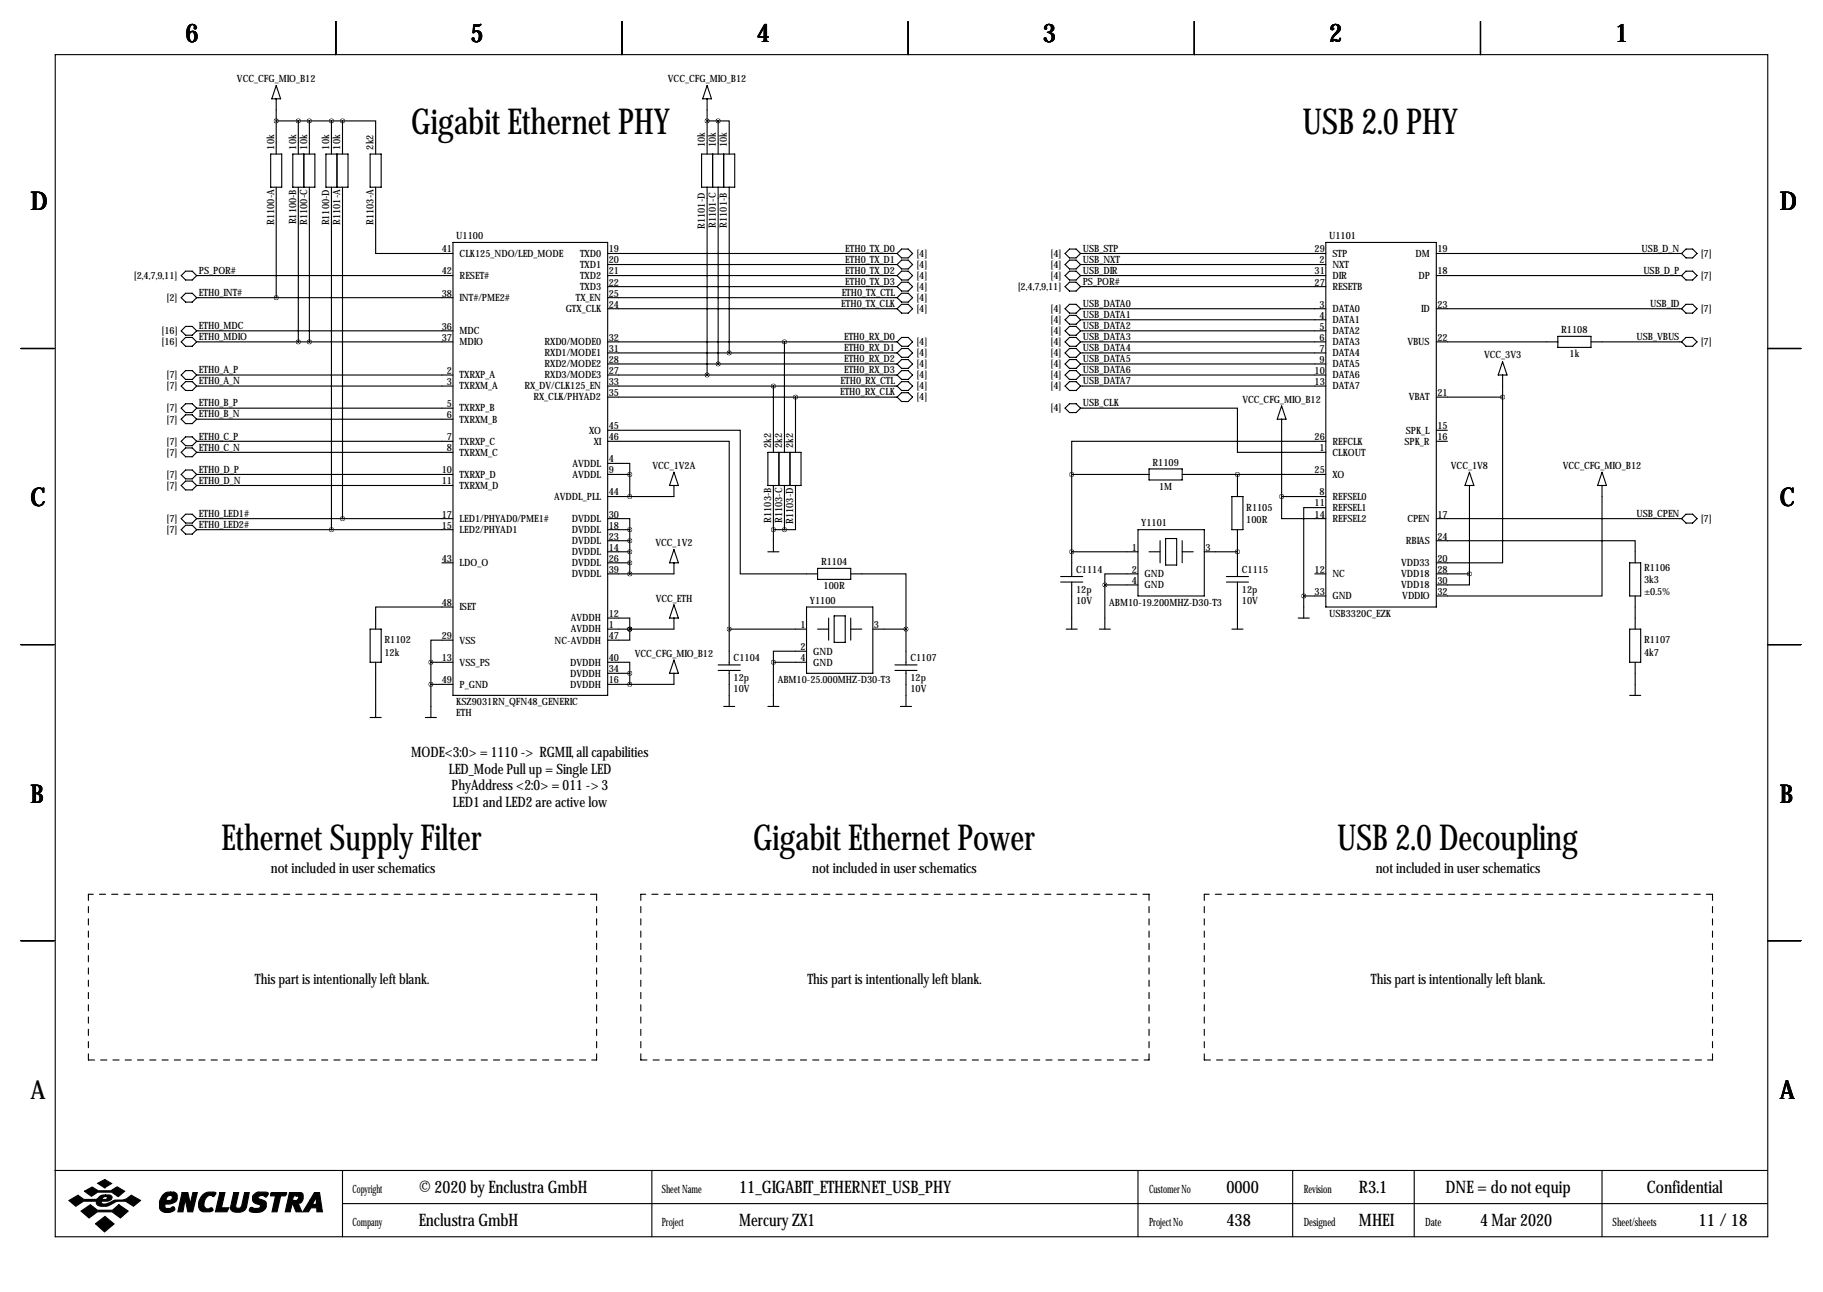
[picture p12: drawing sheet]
<svg xmlns="http://www.w3.org/2000/svg" width="419mm" height="297mm" viewBox="0 0 419 297" stroke-linecap="round" stroke-linejoin="round" font-family="sans-serif">
<g fill="none" stroke="#000" stroke-width=".25">
<path d="M12.7 12.6h393.7v271.7h-393.7zM63.5 19.7l1 3h-2zM77.2 4.9v7.7M143 4.9v7.7M162.6 19.7l1 3h-2.1zM208.8 4.9v7.7M274.6 4.9v7.7M340.4 4.9v7.7M62.2 35.4h2.6v7.6h-2.6zM63.5 22.7v12.7M63.5 27.8h15.2M67.3 35.4h5.1v7.6h-5.1z"/>
<path d="M68.6 27.8v7.6M69.8 35.4v7.6M71.1 27.8v7.6M74.9 35.4h5.1v7.6h-5.1zM76.2 27.8v7.6M77.5 35.4v7.6M78.7 27.8h7.7v7.6M78.7 27.8v7.6M85.1 35.4h2.5v7.6h-2.5zM161.3 35.4h7.6v7.6h-7.6zM162.6 22.7v12.7M162.6 27.8h2.5"/>
<path d="M163.8 35.4v7.6M165.1 27.8h2.5v7.6M165.1 27.8v7.6M166.4 35.4v7.6M63.5 43v25.4M68.6 43v35.6M71.1 43v35.6M76.2 43v78.8M78.7 43v76.2M86.4 43v15.3h17.7M104.1 55.7h35.6v104.2h-35.6zM139.7 58.3h66.5"/>
<path d="M162.6 43v43.2M165.1 43v40.7M167.6 43v38.1M207.3 57.3h1.5l1 1-1 1h-1.5l-1.1-1zM207.3 59.8h1.5l1 1-1 1h-1.5l-1.1-1zM244.9 58.3l1-1h1.5l1 1-1 1h-1.5zM248.4 58.3h56.4M304.8 55.7h25.4v83.9h-25.4zM330.2 58.3h56.4M386.6 58.3l1-1h1.5l1 1-1 1h-1.5zM42.7 62.3h1.5l1 1.1-1 1h-1.5l-1-1zM42.7 75h1.5l1 1.1-1 1h-1.5l-1-1z"/>
<path d="M42.7 77.6h1.5l1 1-1 1h-1.5l-1-1zM42.7 67.4h1.5l1 1-1 1.1h-1.5l-1-1.1zM45.2 63.4h58.9M45.2 68.4h58.9M45.2 76.1h58.9M45.2 78.6h58.9M139.7 63.4h66.5M139.7 68.4h66.5M139.7 78.6h66.5M139.7 60.8h66.5M139.7 65.9h66.5M139.7 71h66.5"/>
<path d="M180.3 78.6v25.4M206.2 63.4l1.1-1.1h1.5l1 1.1-1 1h-1.5zM206.2 78.6l1.1-1h1.5l1 1-1 1h-1.5zM207.3 64.9h1.5l1 1-1 1h-1.5l-1.1-1zM207.3 67.4h1.5l1 1-1 1.1h-1.5l-1.1-1.1zM207.3 70h1.5l1 1-1 1h-1.5l-1.1-1zM244.9 63.4l1-1.1h1.5l1 1.1-1 1h-1.5zM244.9 76.1l1-1.1h1.5l1 1.1-1 1h-1.5zM244.9 78.6l1-1h1.5l1 1-1 1h-1.5zM244.9 60.8l1-1h1.5l1 1-1 1h-1.5zM244.9 65.9l1-1h1.5l1 1-1 1h-1.5zM244.9 71l1-1h1.5l1 1-1 1h-1.5z"/>
<path d="M244.9 73.5l1-1h1.5l1 1-1 1h-1.5zM248.4 63.4h56.4M248.4 76.1h56.4M248.4 78.6h56.4M248.4 60.8h56.4M248.4 65.9h56.4M248.4 71h56.4M248.4 73.5h56.4M330.2 63.4h56.4M330.2 78.6h27.9M330.2 71h56.4M358.1 77.3h7.7v2.6h-7.7z"/>
<path d="M365.8 78.6h20.8M386.6 63.4l1-1.1h1.5l1 1.1-1 1h-1.5zM386.6 78.6l1-1h1.5l1 1-1 1h-1.5zM386.6 71l1-1h1.5l1 1-1 1h-1.5zM4.8 80.1h7.6M42.7 85.2h1.5l1 1-1 1h-1.5l-1-1zM42.7 87.7h1.5l1 1.1-1 1h-1.5l-1-1zM42.7 92.8h1.5l1 1-1 1.1h-1.5l-1-1.1zM42.7 95.4h1.5l1 1-1 1h-1.5l-1-1zM45.2 86.2h58.9M45.2 88.8h58.9M45.2 93.8h58.9"/>
<path d="M45.2 96.4h58.9M139.7 98.9h30.5v33h17.8M139.7 86.2h66.5M139.7 88.8h66.5M139.7 81.1h66.5M139.7 83.7h66.5M139.7 91.3h66.5M177.8 88.8v15.2M182.9 91.3v12.7M206.2 81.1l1.1-1h1.5l1 1-1 1.1h-1.5zM206.2 86.2l1.1-1h1.5l1 1-1 1h-1.5zM206.2 88.8l1.1-1.1h1.5l1 1.1-1 1h-1.5z"/>
<path d="M207.3 82.7h1.5l1 1-1 1h-1.5l-1.1-1zM207.3 90.3h1.5l1 1-1 1h-1.5l-1.1-1zM244.9 81.1l1-1h1.5l1 1-1 1.1h-1.5zM244.9 86.2l1-1h1.5l1 1-1 1h-1.5zM244.9 88.8l1-1.1h1.5l1 1.1-1 1h-1.5zM244.9 93.8l1-1h1.5l1 1-1 1.1h-1.5zM244.9 83.7l1-1h1.5l1 1-1 1h-1.5zM248.4 93.8h36.1v10.2h20.3M248.4 86.2h56.4M248.4 88.8h56.4M248.4 81.1h56.4M248.4 83.7h56.4"/>
<path d="M294.6 93.3l1.1 3.1h-2.1zM294.6 96.4v17.8M330.2 91.3h15.2M330.2 98.9h2.5M345.4 91.3v38.1h-15.2M345.4 83.2l1.1 3h-2.1zM345.4 86.2v5.1M406.4 80.1h7.6M42.7 100.4h1.5l1 1.1-1 1h-1.5l-1-1zM42.7 103h1.5l1 1-1 1h-1.5l-1-1zM42.7 108.1h1.5l1 1-1 1h-1.5l-1-1zM42.7 110.6h1.5l1 1-1 1h-1.5l-1-1z"/>
<path d="M42.7 118.2h1.5l1 1-1 1.1h-1.5l-1-1.1zM45.2 101.5h58.9M45.2 104h58.9M45.2 109.1h58.9M45.2 111.6h58.9M45.2 119.2h58.9M139.7 101.5h27.9v43.1M139.7 119.2h5.1v2.6M139.7 106.5h5.1v2.6M139.7 109.1h5.1M144.8 109.1v5.1M154.9 108.6l1.1 3h-2.1z"/>
<path d="M154.9 111.6v2.6h-15.2M176.5 104h7.6v7.6h-7.6zM177.8 111.6v15.3M179.1 104v7.6M180.3 111.6v10.2M181.6 104v7.6M182.9 111.6v10.2h-2.6M246.4 109.1h17.8M246.4 109.1v23.4M264.2 107.8h7.6v2.5h-7.6zM271.8 109.1h33M283.2 114.2h2.6v7.6h-2.6z"/>
<path d="M284.5 109.1v5.1M294.6 114.2v5h10.2M294.6 114.2h10.2M304.8 116.7h-5.1v20.3M304.8 101.5h-58.4v7.6M330.2 101.5h2.5M330.2 119.2h56.4M337.8 108.6l1 3h-2zM337.8 111.6v20.3M368.3 111.6v25.4h-38.1M368.3 108.6l1 3h-2zM386.6 119.2l1-1h1.5l1 1-1 1.1h-1.5z"/>
<path d="M42.7 120.8h1.5l1 1-1 1h-1.5l-1-1zM45.2 121.8h58.9M101.6 129.4h2.5M104.1 139.6h-17.7v5M139.7 121.8h5.1M139.7 129.4h5.1M139.7 124.3h5.1M139.7 126.9h5.1M144.8 121.8v10.1M154.9 126.4l1.1 3h-2.1zM154.9 129.4v2.5h-15.2M154.9 139.1l1.1 3h-2.1z"/>
<path d="M176.5 126.9h2.6M177.8 121.8h2.5M185.4 139.6h15.3v15.2h-15.3zM188 130.7h7.6v2.5h-7.6zM195.6 131.9h12.7v12.7M243.8 132.5h5.1M243.8 133.8h5.1M246.4 126.9h15.2M246.4 133.8v10.8M254 134.5h7.6M254 134.5v10.1M261.6 131.9h-7.6v2.6"/>
<path d="M261.6 121.8h15.3v15.2h-15.3zM264.2 126.9h2.5M266.7 124.3v5.1M268 123.8h2.5v6.1h-2.5zM271.8 126.9h2.5M271.8 124.3v5.1M276.9 126.9h7.6M281.9 132.5h5.1M281.9 133.8h5.1M284.5 121.8v10.7M284.5 133.8v10.8M299.7 137h5.1"/>
<path d="M299.7 137v5.1M302.3 131.9h2.5M330.2 124.3h45.7v5.1M330.2 131.9h7.6M337.8 131.9v2.6h-7.6M374.6 129.4h2.6v7.6h-2.6zM375.9 137v7.6M4.8 148.2h7.6M85.1 144.6h2.5v7.7h-2.5zM86.4 152.3v12.7M99.1 152.3h5M99.1 157.3h5"/>
<path d="M99.1 152.3v12.7M104.1 147.2h-5v5.1M139.7 152.3h5.1v2.5M139.7 142.1h5.1v2.5M139.7 154.8h5.1M144.8 144.6h.1M144.8 144.6v2.6h-5.1M144.8 154.8v2.5M154.9 154.8v2.5h-15.2M154.9 142.1v2.5h-15.2M154.9 151.8l1.1 3h-2.1zM165.1 152.9h5.1"/>
<path d="M165.1 154.1h5.1M167.6 144.6h17.8M167.6 144.6v8.3M167.6 154.1v8.3M177.8 152.3h7.6M177.8 152.3v10.1M185.4 149.7h-7.6v2.6M188 144.6h2.5M190.5 142.1v5.1M191.8 141.6h2.5v6.1h-2.5zM195.6 144.6h2.5M195.6 142.1v5.1"/>
<path d="M200.7 144.6h7.6M205.7 152.9h5.1M205.7 154.1h5.1M208.3 144.6v8.3M208.3 154.1v8.3M245.1 144.6h2.5M252.7 144.6h2.6M283.2 144.6h2.6M298.4 142.1h2.6M374.6 159.9h2.6M374.6 144.6h2.6v7.7h-2.6zM375.9 152.3v7.6"/>
<path d="M406.4 148.2h7.6M85.1 165h2.5M97.8 165h2.5M166.4 162.4h2.5M176.5 162.4h2.6M207 162.4h2.5M4.8 216.3h7.6M406.4 216.3h7.6M12.6 269.1h393.7M78.7 269.1v15.2M78.7 276.7h327.6M149.9 269.1v15.2"/>
<path d="M261.6 269.1v15.2M297.2 269.1v15.2M325.1 269.1v15.2M368.3 269.1v15.2"/>
</g>
<g fill="#000" stroke="#000" stroke-width=".25">
<path d="M15.8 276l2.1-1.2 1.4 1h2.8l.3-.2a1.77 1.77 0 0 1 1.9-.9v.4l-.6 .2-.2 .5h.9l.3-.6-.4-.1v-.4h.9a.59 .59 0 0 1 .6 .7l-.2 .4-.8 .4h-1.4l-.1 .1 .1 .4a3.2 3.2 0 0 0 2.7-.7l.3-.1a4 4 0 0 0 3.8-1.1l2.1 1.2-1.6 1.3a4 4 0 0 0-5.5-.2 2.66 2.66 0 0 1-2.9-.2l-.1-.7h-3l-1.8 1.1zM19.4 273.9l1.8-1 1.4 .9h2.9l1.4-.9 1.8 1-1.5 1.2-1.5-1h-3.2l-1.5 .9zM22.5 272l1.6-.8 1.6 .9-1.6 1zM18.6 278.4l2.2-1.4 1.6 1.2h3.5l1.4-1.2 2.2 1.4-1.8 1.6-1.9-1.4h-3.4l-1.9 1.4zM37.4 274.7a1.75 1.75 0 0 1 1.8-.6v.7a.82 .82 0 0 0-.8 1.2h.6a.6 .6 0 0 0 .6-.5 .6 .6 0 0 0-.4-.7v-.7h.8l.5 .3a1.61 1.61 0 0 1 0 1.7 1.61 1.61 0 0 1-1.5 .7h-1v.9l.2 .1h.9l.7-.4 .4 .4a1.06 1.06 0 0 1-1.3 1 1.82 1.82 0 0 1-2.2-1.1 3.5 3.5 0 0 1 .7-3zM41.9 274.2h1.3l.5 2.6 .6-2.6h1.1l-1.1 4.4h-1.1l-.6-2.9-.5 2.9h-1.2zM46.7 274.6a2.78 2.78 0 0 1 2.9-.4l-.4 .9a1.32 1.32 0 0 0-2.1 .8l-.2 .8a.98 .98 0 0 0 1.1 1.2 .55 .55 0 0 1 .6-.2 .55 .55 0 0 1 .4 .6l-.7 .3-1.8-.1a1.79 1.79 0 0 1-.8-2.3zM50.5 274.2h1.2l-.8 3.5h1.7l-.4 .9h-2.7zM53.7 274.2h1.2l-.7 3.1a.73 .73 0 0 0 .7 .5 .73 .73 0 0 0 .7-.6l.6-3h1.1l-.7 3.4a2.28 2.28 0 0 1-3.6 .4v-.4zM58.3 274.7l.8-.6h2.1l.5 .2v.2l-.6 .7a.96 .96 0 0 0-1-.4 .96 .96 0 0 0-.8 .6l1.7 .8a1.71 1.71 0 0 1-.1 1.8 1.71 1.71 0 0 1-1.7 .8l-1.4-.2a.51 .51 0 0 1-.4-.7 .51 .51 0 0 1 .8-.2l1 .1a.52 .52 0 0 0 .6-.2 .52 .52 0 0 0-.2-.7 1.39 1.39 0 0 1-1.4-.6 1.39 1.39 0 0 1 .1-1.6zM62.2 274.4l.2-.2h3.5l-.1 .4-.3 .3h-1l-.8 3.7h-1.2l.8-3.7h-1.1zM66.5 274.2h1.7v.7h-.7l-.2 1.1h.9l.3-.3a.44 .44 0 0 0 .1-.5 .44 .44 0 0 0-.4-.3v-.7h1l.3 .2 .2 .3v.9a1.03 1.03 0 0 1-1.2 1l.9 2h-1.3l-.8-1.8h-.1l-.5 1.8h-1.1z"/>
<path d="M72.3 274.2h1.2l.6 4.4h-1.3v-.9h-1.3l-.6 .9h-1.3l1.7-2.7h1l-.4 .8 .2 .2h.4l.2-.2v-1.5l-.4 .7h-1zM21.9 281.3l2.2-1.6 2.1 1.7-2.2 1.8z"/>
</g>
<path d="M20.3 205.6v38.1M137.2 205.6h-116.9M147.3 205.6v38.1M264.2 205.6h-116.9M276.9 205.6v38.1M393.7 205.6h-116.8M20.3 243.7h116.9M137.2 243.7v-38.1M147.3 243.7h116.9M264.2 243.7v-38.1M276.9 243.7h116.8M393.7 243.7v-38.1" fill="none" stroke="#000" stroke-width=".25" stroke-dasharray="1.4 1.4"/>
<path d="M99 152.3a.05 .05 0 0 0 .1 0 .05 .05 0 0 0-.1 0zM99 157.3a.05 .05 0 0 0 .1 0 .05 .05 0 0 0-.1 0zM144.7 129.4a.05 .05 0 0 0 .1 0 .05 .05 0 0 0-.1 0zM144.7 126.9a.05 .05 0 0 0 .1 0 .05 .05 0 0 0-.1 0zM144.7 124.3a.05 .05 0 0 0 .1 0 .05 .05 0 0 0-.1 0zM144.7 121.8a.05 .05 0 0 0 .1 0 .05 .05 0 0 0-.1 0zM144.7 144.6a.05 .05 0 0 0 .1 0 .05 .05 0 0 0-.1 0zM144.7 109.1a.05 .05 0 0 0 .1 0 .05 .05 0 0 0-.1 0zM144.7 154.8a.05 .05 0 0 0 .1 0 .05 .05 0 0 0-.1 0zM144.7 131.9a.05 .05 0 0 0 .1 0 .05 .05 0 0 0-.1 0zM144.7 114.2a.05 .05 0 0 0 .1 0 .05 .05 0 0 0-.1 0zM144.7 157.3a.05 .05 0 0 0 .1 0 .05 .05 0 0 0-.1 0zM144.7 144.6a.05 .05 0 0 0 .1 0 .05 .05 0 0 0-.1 0zM180.3 121.8a.05 .05 0 0 0 .1 0 .05 .05 0 0 0-.1 0zM78.7 119.2a.05 .05 0 0 0 .1 0 .05 .05 0 0 0-.1 0zM78.7 27.8a.05 .05 0 0 0 .1 0 .05 .05 0 0 0-.1 0zM162.5 27.8a.05 .05 0 0 0 .1 0 .05 .05 0 0 0-.1 0zM68.5 78.6a.05 .05 0 0 0 .1 0 .05 .05 0 0 0-.1 0zM71.1 78.6a.05 .05 0 0 0 .1 0 .05 .05 0 0 0-.1 0zM71.1 27.8a.05 .05 0 0 0 .1 0 .05 .05 0 0 0-.1 0zM68.5 27.8a.05 .05 0 0 0 .1 0 .05 .05 0 0 0-.1 0zM167.6 144.6a.05 .05 0 0 0 .1 0 .05 .05 0 0 0-.1 0zM208.2 144.6a.05 .05 0 0 0 .1 0 .05 .05 0 0 0-.1 0zM180.3 78.6a.05 .05 0 0 0 .1 0 .05 .05 0 0 0-.1 0zM182.8 91.3a.05 .05 0 0 0 .1 0 .05 .05 0 0 0-.1 0zM162.5 86.2a.05 .05 0 0 0 .1 0 .05 .05 0 0 0-.1 0zM167.6 81.1a.05 .05 0 0 0 .1 0 .05 .05 0 0 0-.1 0zM284.4 126.9a.05 .05 0 0 0 .1 0 .05 .05 0 0 0-.1 0zM246.3 126.9a.05 .05 0 0 0 .1 0 .05 .05 0 0 0-.1 0zM299.7 137a.05 .05 0 0 0 .1 0 .05 .05 0 0 0-.1 0zM337.8 131.9a.05 .05 0 0 0 .1 0 .05 .05 0 0 0-.1 0zM246.3 109.1a.05 .05 0 0 0 .1 0 .05 .05 0 0 0-.1 0zM294.6 114.2a.05 .05 0 0 0 .1 0 .05 .05 0 0 0-.1 0zM284.4 109.1a.05 .05 0 0 0 .1 0 .05 .05 0 0 0-.1 0zM345.4 91.3a.05 .05 0 0 0 .1 0 .05 .05 0 0 0-.1 0z" fill="#000" stroke="#000" stroke-width="1"/>
<g font-size="8.2">
<text x="94.5" y="30.7">Gigabit Ethernet PHY</text>
<text x="299.4" y="30.7">USB 2.0 PHY</text>
<text x="50.9" y="195.3">Ethernet Supply Filter</text>
<text x="173.1" y="195.3">Gigabit Ethernet Power</text>
<text x="307.4" y="195.3">USB 2.0 Decoupling</text>
</g>
<g font-size="5.9">
<text x="42.7" y="9.8">6</text>
<text x="108.2" y="9.8">5</text>
<text x="174" y="9.8">4</text>
<text x="239.8" y="9.8">3</text>
<text x="305.6" y="9.8">2</text>
<text x="371.3" y="9.8">1</text>
<text x="7" y="48.4">D</text>
<text x="409.2" y="48.4">D</text>
<text x="7" y="116.4">C</text>
<text x="409.2" y="116.4">C</text>
<text x="7" y="184.5">B</text>
<text x="409.2" y="184.5">B</text>
<text x="7" y="252.6">A</text>
<text x="409.2" y="252.6">A</text>
</g>
<g font-size="4">
<text x="96.3" y="274.2">© 2020 by Enclustra GmbH</text>
<text x="169.9" y="274.2">11_GIGABIT_ETHERNET_USB_PHY</text>
<text x="281.9" y="274.2">0000</text>
<text x="312.4" y="274.2">R3.1</text>
<text x="332.3" y="274.2">DNE = do not equip</text>
<text x="378.6" y="274.2">Confidential</text>
<text x="96.3" y="281.8">Enclustra GmbH</text>
<text x="169.9" y="281.8">Mercury ZX1</text>
<text x="281.9" y="281.8">438</text>
<text x="312.4" y="281.8">MHEI</text>
<text x="340.3" y="281.8">4 Mar 2020</text>
<text x="390.5" y="281.8">11 / 18</text>
</g>
<g font-size="3.3">
<text x="94.5" y="174.1">MODE&lt;3:0&gt; = 1110 -&gt; RGMII, all capabilities</text>
<text x="103.2" y="177.9">LED_Mode Pull up = Single LED</text>
<text x="103.8" y="181.7">PhyAddress &lt;2:0&gt; = 011 -&gt; 3</text>
<text x="104.1" y="185.5">LED1 and LED2 are active low</text>
<text x="62.3" y="200.7">not included in user schematics</text>
<text x="186.7" y="200.7">not included in user schematics</text>
<text x="316.3" y="200.7">not included in user schematics</text>
<text x="58.6" y="226.2">This part is intentionally left blank.</text>
<text x="185.6" y="226.2">This part is intentionally left blank.</text>
<text x="315.2" y="226.2">This part is intentionally left blank.</text>
</g>
<g font-size="2.6">
<text x="81" y="274.2">Copyright</text>
<text x="152.1" y="274.2">Sheet Name</text>
<text x="264.2" y="274.2">Customer No</text>
<text x="299.7" y="274.2">Revision</text>
<text x="81" y="281.8">Company</text>
<text x="152.1" y="281.8">Project</text>
<text x="264.2" y="281.8">Project No</text>
<text x="299.7" y="281.8">Designed</text>
<text x="327.7" y="281.8">Date</text>
<text x="370.7" y="281.8">Sheet/sheets</text>
</g>
<g font-size="2.3">
<text x="54.5" y="18.9">VCC_CFG_MIO_B12</text>
<text x="153.5" y="18.9">VCC_CFG_MIO_B12</text>
<text x="63" y="34.4" transform="rotate(-90 63 34.4)">10k</text>
<text x="68.1" y="34.4" transform="rotate(-90 68.1 34.4)">10k</text>
<text x="70.6" y="34.4" transform="rotate(-90 70.6 34.4)">10k</text>
<text x="75.7" y="34.4" transform="rotate(-90 75.7 34.4)">10k</text>
<text x="78.2" y="34.4" transform="rotate(-90 78.2 34.4)">10k</text>
<text x="85.9" y="34.4" transform="rotate(-90 85.9 34.4)">2k2</text>
<text x="162.1" y="33.9" transform="rotate(-90 162.1 33.9)">10k</text>
<text x="164.6" y="33.9" transform="rotate(-90 164.6 33.9)">10k</text>
<text x="167.1" y="33.9" transform="rotate(-90 167.1 33.9)">10k</text>
<text x="63" y="51.7" transform="rotate(-90 63 51.7)">R1100-A</text>
<text x="68.1" y="51.6" transform="rotate(-90 68.1 51.6)">R1100-B</text>
<text x="70.6" y="51.7" transform="rotate(-90 70.6 51.7)">R1100-C</text>
<text x="75.7" y="51.8" transform="rotate(-90 75.7 51.8)">R1100-D</text>
<text x="78.2" y="51.7" transform="rotate(-90 78.2 51.7)">R1101-A</text>
<text x="85.9" y="51.7" transform="rotate(-90 85.9 51.7)">R1103-A</text>
<text x="162.1" y="52.6" transform="rotate(-90 162.1 52.6)">R1101-D</text>
<text x="164.6" y="52.4" transform="rotate(-90 164.6 52.4)">R1101-C</text>
<text x="167.1" y="52.3" transform="rotate(-90 167.1 52.3)">R1101-B</text>
<text x="101.5" y="58">41</text>
<text x="104.9" y="55">U1100</text>
<text x="105.7" y="59">CLK125_NDO/LED_MODE</text>
<text x="133.3" y="59">TXD0</text>
<text x="140" y="58">19</text>
<text x="194.3" y="57.9">ETH0_TX_D0</text>
<text x="210.7" y="59">[4]</text>
<text x="241.5" y="59">[4]</text>
<text x="248.9" y="57.9">USB_STP</text>
<text x="302.2" y="58">29</text>
<text x="305.6" y="55">U1101</text>
<text x="306.3" y="59">STP</text>
<text x="325.4" y="59">DM</text>
<text x="330.5" y="58">19</text>
<text x="377.4" y="57.9">USB_D_N</text>
<text x="391" y="59">[7]</text>
<text x="30.8" y="64.1">[2,4,7,9,11]</text>
<text x="45.7" y="63">PS_POR#</text>
<text x="101.5" y="63.1">42</text>
<text x="105.7" y="64.1">RESET#</text>
<text x="133.3" y="61.6">TXD1</text>
<text x="133.3" y="64.1">TXD2</text>
<text x="140" y="60.6">20</text>
<text x="140" y="63.1">21</text>
<text x="140" y="65.6">22</text>
<text x="194.3" y="60.4">ETH0_TX_D1</text>
<text x="194.3" y="63">ETH0_TX_D2</text>
<text x="194.3" y="65.5">ETH0_TX_D3</text>
<text x="210.7" y="61.6">[4]</text>
<text x="210.7" y="64.1">[4]</text>
<text x="241.5" y="61.6">[4]</text>
<text x="241.5" y="64.1">[4]</text>
<text x="248.9" y="60.4">USB_NXT</text>
<text x="248.9" y="63">USB_DIR</text>
<text x="248.9" y="65.5">PS_POR#</text>
<text x="302.2" y="65.6">27</text>
<text x="302.2" y="63.1">31</text>
<text x="303.4" y="60.6">2</text>
<text x="306.3" y="61.6">NXT</text>
<text x="306.3" y="64.1">DIR</text>
<text x="326.1" y="64.1">DP</text>
<text x="330.5" y="63.1">18</text>
<text x="377.8" y="63">USB_D_P</text>
<text x="391" y="64.1">[7]</text>
<text x="38.3" y="69.2">[2]</text>
<text x="45.7" y="68">ETH0_INT#</text>
<text x="101.5" y="68.2">38</text>
<text x="105.7" y="69.2">INT#/PME2#</text>
<text x="130" y="71.7">GTX_CLK</text>
<text x="132.4" y="69.2">TX_EN</text>
<text x="133.3" y="66.7">TXD3</text>
<text x="140" y="68.2">25</text>
<text x="140" y="70.7">24</text>
<text x="193.4" y="70.6">ETH0_TX_CLK</text>
<text x="193.5" y="68">ETH0_TX_CTL</text>
<text x="210.7" y="66.7">[4]</text>
<text x="210.7" y="69.2">[4]</text>
<text x="210.7" y="71.7">[4]</text>
<text x="234" y="66.7">[2,4,7,9,11]</text>
<text x="241.5" y="71.7">[4]</text>
<text x="248.9" y="70.6">USB_DATA0</text>
<text x="303.4" y="70.7">3</text>
<text x="306.3" y="71.7">DATA0</text>
<text x="306.3" y="66.7">RESETB</text>
<text x="326.7" y="71.7">ID</text>
<text x="330.5" y="70.7">23</text>
<text x="379.4" y="70.6">USB_ID</text>
<text x="391" y="71.7">[7]</text>
<text x="37.1" y="76.8">[16]</text>
<text x="45.7" y="75.7">ETH0_MDC</text>
<text x="101.5" y="75.8">36</text>
<text x="105.7" y="76.8">MDC</text>
<text x="241.5" y="74.3">[4]</text>
<text x="241.5" y="76.8">[4]</text>
<text x="248.9" y="73.1">USB_DATA1</text>
<text x="248.9" y="75.7">USB_DATA2</text>
<text x="303.4" y="73.3">4</text>
<text x="303.4" y="75.8">5</text>
<text x="306.3" y="74.3">DATA1</text>
<text x="306.3" y="76.8">DATA2</text>
<text x="358.9" y="76.6">R1108</text>
<text x="37.1" y="79.4">[16]</text>
<text x="45.7" y="78.2">ETH0_MDIO</text>
<text x="101.5" y="78.3">37</text>
<text x="105.7" y="79.4">MDIO</text>
<text x="125.2" y="79.4">RXD0/MODE0</text>
<text x="125.2" y="81.9">RXD1/MODE1</text>
<text x="140" y="78.3">32</text>
<text x="140" y="80.9">31</text>
<text x="140" y="83.4">28</text>
<text x="194.1" y="78.2">ETH0_RX_D0</text>
<text x="194.1" y="80.7">ETH0_RX_D1</text>
<text x="194.1" y="83.3">ETH0_RX_D2</text>
<text x="210.7" y="79.4">[4]</text>
<text x="210.7" y="81.9">[4]</text>
<text x="241.5" y="79.4">[4]</text>
<text x="241.5" y="81.9">[4]</text>
<text x="248.9" y="78.2">USB_DATA3</text>
<text x="248.9" y="80.7">USB_DATA4</text>
<text x="248.9" y="83.3">USB_DATA5</text>
<text x="303.4" y="78.3">6</text>
<text x="303.4" y="80.9">7</text>
<text x="303.4" y="83.4">9</text>
<text x="306.3" y="79.4">DATA3</text>
<text x="306.3" y="81.9">DATA4</text>
<text x="323.5" y="79.4">VBUS</text>
<text x="330.5" y="78.3">22</text>
<text x="341.2" y="82.4">VCC_3V3</text>
<text x="360.8" y="82.2">1k</text>
<text x="376.2" y="78.2">USB_VBUS</text>
<text x="391" y="79.4">[7]</text>
<text x="38.3" y="87">[7]</text>
<text x="38.3" y="89.5">[7]</text>
<text x="45.7" y="85.8">ETH0_A_P</text>
<text x="45.7" y="88.4">ETH0_A_N</text>
<text x="102.7" y="86">2</text>
<text x="102.7" y="88.5">3</text>
<text x="105.7" y="87">TXRXP_A</text>
<text x="105.7" y="89.5">TXRXM_A</text>
<text x="120.5" y="89.5">RX_DV/CLK125_EN</text>
<text x="125.2" y="84.4">RXD2/MODE2</text>
<text x="125.2" y="87">RXD3/MODE3</text>
<text x="140" y="86">27</text>
<text x="140" y="88.5">33</text>
<text x="193.2" y="88.4">ETH0_RX_CTL</text>
<text x="194.1" y="85.8">ETH0_RX_D3</text>
<text x="210.7" y="84.4">[4]</text>
<text x="210.7" y="87">[4]</text>
<text x="210.7" y="89.5">[4]</text>
<text x="241.5" y="84.4">[4]</text>
<text x="241.5" y="87">[4]</text>
<text x="241.5" y="89.5">[4]</text>
<text x="248.9" y="85.8">USB_DATA6</text>
<text x="248.9" y="88.4">USB_DATA7</text>
<text x="302.2" y="86">10</text>
<text x="302.2" y="88.5">13</text>
<text x="306.3" y="84.4">DATA5</text>
<text x="306.3" y="87">DATA6</text>
<text x="306.3" y="89.5">DATA7</text>
<text x="38.3" y="94.6">[7]</text>
<text x="45.7" y="93.4">ETH0_B_P</text>
<text x="45.7" y="96">ETH0_B_N</text>
<text x="102.7" y="93.6">5</text>
<text x="105.7" y="94.6">TXRXP_B</text>
<text x="122.6" y="92.1">RX_CLK/PHYAD2</text>
<text x="140" y="91">35</text>
<text x="193.1" y="90.9">ETH0_RX_CLK</text>
<text x="210.7" y="92.1">[4]</text>
<text x="241.5" y="94.6">[4]</text>
<text x="248.9" y="93.4">USB_CLK</text>
<text x="285.6" y="92.6">VCC_CFG_MIO_B12</text>
<text x="323.8" y="92.1">VBAT</text>
<text x="330.5" y="91">21</text>
<text x="38.3" y="97.1">[7]</text>
<text x="45.7" y="101.1">ETH0_C_P</text>
<text x="102.7" y="96.1">6</text>
<text x="102.7" y="101.2">7</text>
<text x="105.7" y="97.1">TXRXM_B</text>
<text x="135.4" y="99.7">XO</text>
<text x="140" y="98.7">45</text>
<text x="140" y="101.2">46</text>
<text x="302.2" y="101.2">26</text>
<text x="323.2" y="99.7">SPK_L</text>
<text x="330.5" y="98.7">15</text>
<text x="330.5" y="101.2">16</text>
<text x="38.3" y="102.2">[7]</text>
<text x="38.3" y="104.8">[7]</text>
<text x="45.7" y="103.6">ETH0_C_N</text>
<text x="102.7" y="103.7">8</text>
<text x="105.7" y="102.2">TXRXP_C</text>
<text x="105.7" y="104.8">TXRXM_C</text>
<text x="131.6" y="107.3">AVDDL</text>
<text x="136.5" y="102.2">XI</text>
<text x="140" y="106.3">4</text>
<text x="150" y="107.8">VCC_1V2A</text>
<text x="177.3" y="103" transform="rotate(-90 177.3 103)">2k2</text>
<text x="179.8" y="103" transform="rotate(-90 179.8 103)">2k2</text>
<text x="182.4" y="103" transform="rotate(-90 182.4 103)">2k2</text>
<text x="264.9" y="107">R1109</text>
<text x="303.4" y="103.7">1</text>
<text x="306.3" y="104.8">CLKOUT</text>
<text x="306.3" y="102.2">REFCLK</text>
<text x="322.9" y="102.2">SPK_R</text>
<text x="333.6" y="107.8">VCC_1V8</text>
<text x="359.3" y="107.8">VCC_CFG_MIO_B12</text>
<text x="38.3" y="109.8">[7]</text>
<text x="38.3" y="112.4">[7]</text>
<text x="45.7" y="108.7">ETH0_D_P</text>
<text x="45.7" y="111.2">ETH0_D_N</text>
<text x="101.5" y="108.8">10</text>
<text x="101.5" y="111.4">11</text>
<text x="105.7" y="109.8">TXRXP_D</text>
<text x="105.7" y="112.4">TXRXM_D</text>
<text x="131.6" y="109.8">AVDDL</text>
<text x="140" y="108.8">9</text>
<text x="140" y="113.9">44</text>
<text x="266.5" y="112.6">1M</text>
<text x="302.2" y="108.8">25</text>
<text x="303.4" y="113.9">8</text>
<text x="306.3" y="109.8">XO</text>
<text x="45.7" y="118.8">ETH0_LED1#</text>
<text x="101.5" y="119">17</text>
<text x="127.4" y="114.9">AVDDL_PLL</text>
<text x="140" y="119">30</text>
<text x="286.5" y="117.5">R1105</text>
<text x="302.2" y="116.4">11</text>
<text x="302.2" y="119">14</text>
<text x="306.3" y="114.9">REFSEL0</text>
<text x="306.3" y="117.5">REFSEL1</text>
<text x="330.5" y="119">17</text>
<text x="376.2" y="118.8">USB_CPEN</text>
<text x="38.3" y="120">[7]</text>
<text x="38.3" y="122.5">[7]</text>
<text x="45.7" y="121.4">ETH0_LED2#</text>
<text x="101.5" y="121.5">15</text>
<text x="105.7" y="120">LED1/PHYAD0/PME1#</text>
<text x="105.7" y="122.5">LED2/PHYAD1</text>
<text x="131.5" y="120">DVDDL</text>
<text x="131.5" y="122.5">DVDDL</text>
<text x="131.5" y="125.1">DVDDL</text>
<text x="140" y="121.5">18</text>
<text x="140" y="124.1">23</text>
<text x="150.7" y="125.6">VCC_1V2</text>
<text x="177.3" y="120.2" transform="rotate(-90 177.3 120.2)">R1103-B</text>
<text x="179.8" y="120.3" transform="rotate(-90 179.8 120.3)">R1103-C</text>
<text x="182.4" y="120.4" transform="rotate(-90 182.4 120.4)">R1103-D</text>
<text x="262.4" y="121">Y1101</text>
<text x="286.5" y="120.3">100R</text>
<text x="306.3" y="120">REFSEL2</text>
<text x="323.2" y="125.1">RBIAS</text>
<text x="323.5" y="120">CPEN</text>
<text x="330.5" y="124.1">24</text>
<text x="391" y="120">[7]</text>
<text x="101.5" y="129.1">43</text>
<text x="105.7" y="130.2">LDO_O</text>
<text x="131.5" y="127.6">DVDDL</text>
<text x="131.5" y="130.2">DVDDL</text>
<text x="140" y="126.6">14</text>
<text x="140" y="129.1">26</text>
<text x="140" y="131.7">39</text>
<text x="188.7" y="129.9">R1104</text>
<text x="247.4" y="131.7">C1114</text>
<text x="260.2" y="126.6">1</text>
<text x="260.2" y="131.7">2</text>
<text x="277.1" y="126.6">3</text>
<text x="285.5" y="131.7">C1115</text>
<text x="302.2" y="131.7">12</text>
<text x="322.1" y="130.2">VDD33</text>
<text x="330.5" y="129.1">20</text>
<text x="330.5" y="131.7">28</text>
<text x="378" y="131.2">R1106</text>
<text x="131.5" y="132.7">DVDDL</text>
<text x="189.3" y="135.5">100R</text>
<text x="247.4" y="136.3">12p</text>
<text x="260.2" y="134.2">4</text>
<text x="263.1" y="132.7">GND</text>
<text x="263.1" y="135.2">GND</text>
<text x="285.5" y="136.3">12p</text>
<text x="302.2" y="136.8">33</text>
<text x="306.3" y="132.7">NC</text>
<text x="306.3" y="137.8">GND</text>
<text x="322.1" y="132.7">VDD18</text>
<text x="322.1" y="135.2">VDD18</text>
<text x="322.4" y="137.8">VDDIO</text>
<text x="330.5" y="134.2">30</text>
<text x="330.5" y="136.8">32</text>
<text x="378" y="134">3k3</text>
<text x="378" y="136.8">±0.5%</text>
<text x="101.5" y="139.3">48</text>
<text x="105.7" y="140.3">ISET</text>
<text x="131.2" y="142.9">AVDDH</text>
<text x="140" y="141.8">12</text>
<text x="150.7" y="138.3">VCC_ETH</text>
<text x="186.2" y="138.8">Y1100</text>
<text x="247.4" y="138.8">10V</text>
<text x="255" y="139.3">ABM10-19.200MHZ-D30-T3</text>
<text x="285.5" y="138.8">10V</text>
<text x="305.6" y="141.9">USB3320C_EZK</text>
<text x="88.4" y="147.9">R1102</text>
<text x="101.5" y="146.9">29</text>
<text x="105.7" y="147.9">VSS</text>
<text x="127.5" y="147.9">NC-AVDDH</text>
<text x="131.2" y="145.4">AVDDH</text>
<text x="140" y="144.4">1</text>
<text x="140" y="146.9">47</text>
<text x="184" y="144.4">1</text>
<text x="184" y="149.5">2</text>
<text x="200.9" y="144.4">3</text>
<text x="378" y="147.9">R1107</text>
<text x="88.4" y="150.7">12k</text>
<text x="101.5" y="152">13</text>
<text x="105.7" y="153">VSS_PS</text>
<text x="131.1" y="153">DVDDH</text>
<text x="131.1" y="155.6">DVDDH</text>
<text x="140" y="152">40</text>
<text x="140" y="154.5">34</text>
<text x="145.9" y="151">VCC_CFG_MIO_B12</text>
<text x="168.7" y="152">C1104</text>
<text x="184" y="152">4</text>
<text x="186.9" y="150.5">GND</text>
<text x="186.9" y="153">GND</text>
<text x="209.3" y="152">C1107</text>
<text x="378" y="150.7">4k7</text>
<text x="101.5" y="157.1">49</text>
<text x="105.7" y="158.1">P_GND</text>
<text x="131.1" y="158.1">DVDDH</text>
<text x="140" y="157.1">16</text>
<text x="168.7" y="156.6">12p</text>
<text x="168.7" y="159.1">10V</text>
<text x="178.8" y="157.1">ABM10-25.000MHZ-D30-T3</text>
<text x="209.3" y="156.6">12p</text>
<text x="209.3" y="159.1">10V</text>
<text x="104.9" y="162.2">KSZ9031RN_QFN48_GENERIC</text>
<text x="104.9" y="164.7">ETH</text>
</g>
</svg>
